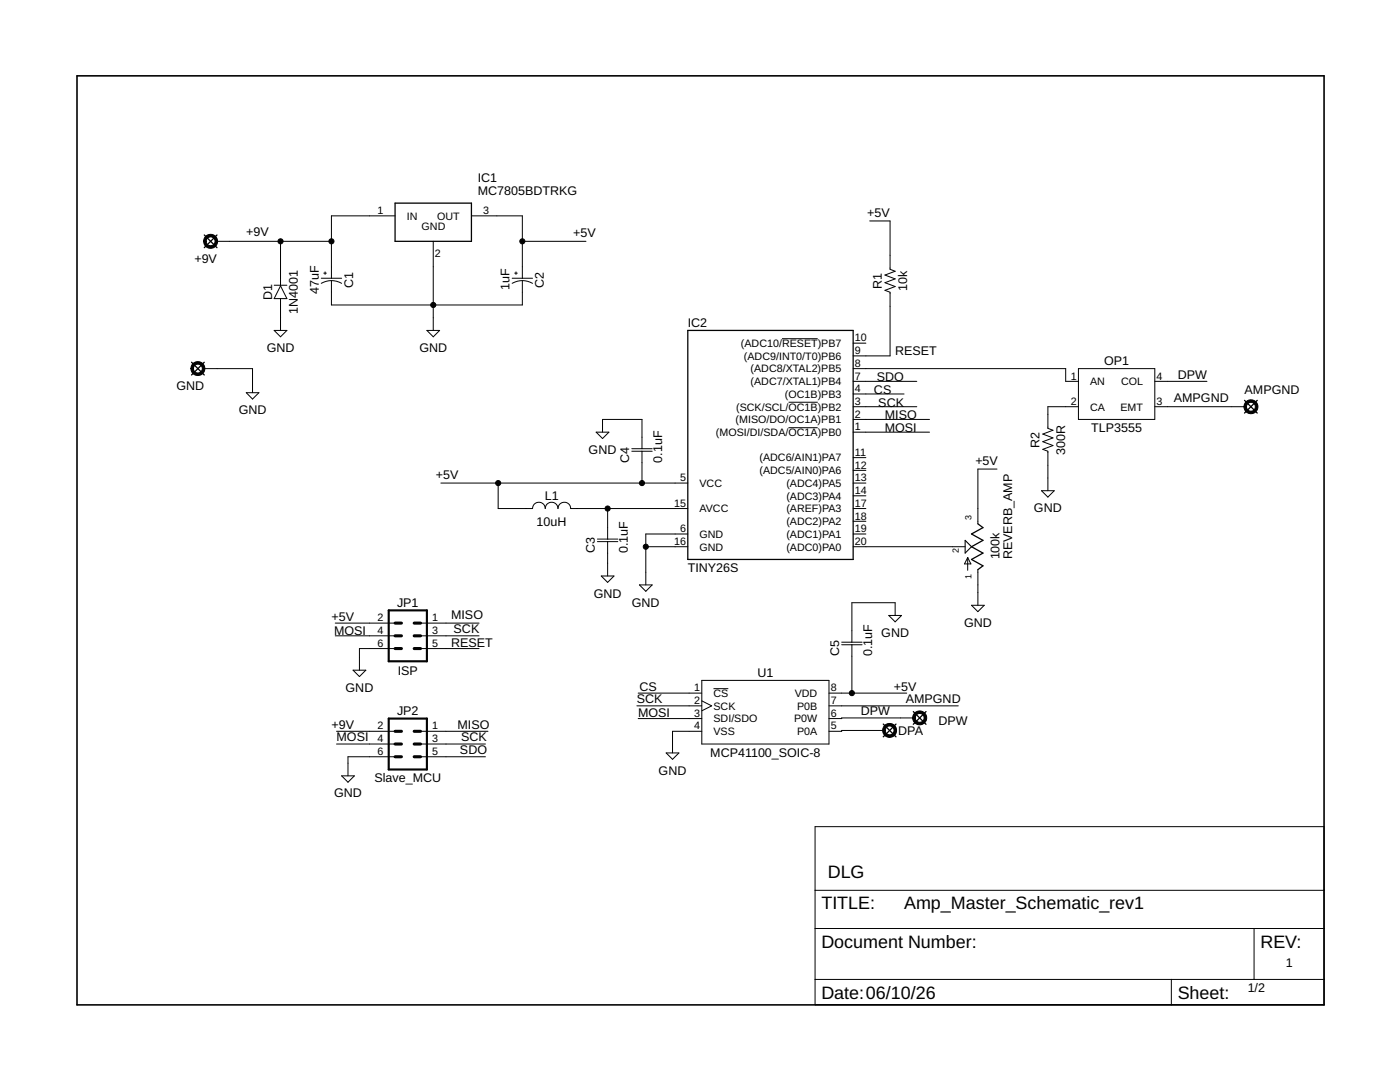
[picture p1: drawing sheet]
<svg xmlns="http://www.w3.org/2000/svg" width="279mm" height="216mm" viewBox="0 0 279 216" stroke-linecap="round" stroke-linejoin="round" font-family="sans-serif">
<g fill="none" stroke="#000" stroke-width=".2">
<path d="M43.3 48.2h22.8M54.7 56.9h2.6M56 57l1.3 2.6h-2.6zM56 48.2v8.8M56 59.6v6.3M64.1 56.5a4 4 0 0 1 4.1 0M64.1 55.5h4.1M64.6 54.5h.5M64.9 54.3v.5M66.1 56v4.9h38.1v-4.9M78.8 43.1h-12.7v12.4M86.5 48.2v17.7"/>
<path d="M94.1 43.1h10.1v12.4M102.2 56.5a4 4 0 0 1 4.1 0M102.2 55.5h4.1M102.7 54.5h.5M103 54.3v.5M104.2 48.2h12.7M173.6 44.1h4v9.6l1 .4-2 .8 2 .7-2 .8 2 .8-2 .7 1 .4v12.7h-7.3M40.8 73.6h9.6v4.8M49.1 78.4h2.6l-1.3 1.2zM54.7 65.9h2.6l-1.3 1.3zM85.2 65.9h2.5l-1.2 1.3zM156.1 67.6h7.1"/>
<path d="M170.3 76.1h12.7M170.3 73.6h42.4v2.5h2.5M170.3 78.6h10.1M170.3 68.5h2.5M215.2 73.6h15.3v10.1h-15.3zM230.5 76.1h10.4M88 96.4h49.3M99.4 96.4v5.1h6.9a1.27 1.27 0 0 1 1.2-1.3 1.27 1.27 0 0 1 1.3 1.3 1.27 1.27 0 0 1 1.3-1.3 1.27 1.27 0 0 1 1.3 1.3 1.27 1.27 0 0 1 1.2-1.3 1.27 1.27 0 0 1 1.3 1.3h23.4M119 86.2h2.5l-1.3 1.3zM120.2 86.2v-2.5h7.9v5.8M126.1 90h4.1M126.1 89.5h4.1"/>
<path d="M128.1 90v6.4M157.4 85.3h5.8M157.4 80.3h5.8M170.3 86.2h15.2M170.3 81.2h12.7M170.3 83.7h15.2M170.3 91.3h2.5M170.3 93.9h2.5M170.3 96.4h2.5M170.3 98.9h2.5M199 93.6h-3.8v10.9M207.9 97.9h2.5l-1.3 1.3z"/>
<path d="M215.2 81.2h-6.1v4.3l1 .4-2 .7 2 .8-2 .7 2 .8-2 .8 1 .3v7.9M230.5 81.2h17.9M119.2 108.1h4.1M119.2 107.6h4.1M120 114.9h2.5l-1.2 1.3zM121.3 101.5v6.1M121.3 108.1v6.8M127.6 116.7h2.6l-1.3 1.3zM128.9 109.1h8.4M137.3 106.6h-8.4v10.1M170.3 109.1h22.3M170.3 101.5h2.5"/>
<path d="M170.3 104h2.5M170.3 106.6h2.5M193.1 111.3v2.5M193.1 111.3l.7 1.2h-1.3zM195.2 113.7v7.1M66.9 124.3h11.9M66.9 126.9h11.9M70.5 133.7h2.5l-1.3 1.3zM78.8 129.4h-7.1v4.3M83.9 124.3h11.7M83.9 126.9h11.7M83.9 129.4h11.7"/>
<path d="M127.4 138.3h12.7M140.1 139.8l1.9 1-1.9 1M140.1 135.8h25.3v12.7h-25.3zM142.4 137.4h3M165.4 138.3h15.6M168 128.7h4M168 128.1h4M170 128.7v9.6M177.4 122.8h2.5l-1.3 1.3zM178.6 122.8v-2.5h-8.6v7.8M193.9 120.8h2.5l-1.2 1.2zM67.2 145.9h11.6"/>
<path d="M67.2 148.5h11.6M68.2 154.8h2.5l-1.3 1.3zM78.8 151h-9.4v3.8M83.9 145.9h13.5M83.9 148.5h13M83.9 151h13M127.1 140.8h13M127.4 143.4h12.7M132.9 150.2h2.6l-1.3 1.3zM140.1 145.9h-5.9v4.3M165.4 140.8h25.8M176.3 145.8h-8.3v.1h-2.6"/>
<path d="M182.3 143.3h-14.3v.1h-2.6M162.7 165h101.5v35.5h-101.5zM162.7 177.7h101.5M162.7 185.3h101.5M162.7 195.4h101.5M233.8 195.4v5.1M250.3 185.3v10.1"/>
</g>
<path d="M78.8 129.4h1.3M78.8 126.9h1.3M78.8 124.3h1.3M82.7 129.4h1.2M82.7 126.9h1.2M82.7 124.3h1.2M78.8 151h1.3M78.8 148.5h1.3M78.8 145.9h1.3M82.7 151h1.2M82.7 148.5h1.2M82.7 145.9h1.2" fill="none" stroke="#000" stroke-width=".61"/>
<path d="M77.6 121.8h7.6v10.2h-7.6zM77.6 143.4h7.6v10.1h-7.6z" fill="none" stroke="#000" stroke-width=".42"/>
<g fill="none" stroke="#000" stroke-width=".25">
<path d="M40.8 46.9l2.5 2.5M43.3 46.9l-2.5 2.5M78.8 40.5h15.3v7.7h-15.3zM38.2 72.3l2.6 2.5M40.8 72.3l-2.6 2.5M137.3 65.9h33v45.7h-33zM248.4 79.9l2.5 2.5M250.9 79.9l-2.5 2.5M195.2 104.5l1 .8-2.3 1.3 2.3 1.2-2.3 1.3 2.3 1.3-2.3 1.2 2.3 1.3-1 .8M176.3 144.5l2.5 2.5M178.8 144.5l-2.5 2.5M182.3 142l2.5 2.5"/>
<path d="M184.8 142l-2.5 2.5"/>
</g>
<path d="M192.6 107.8l1.3 1.3-1.3 1.3z" fill="none" stroke="#000" stroke-width=".21"/>
<g fill="#000" stroke="#000" stroke-width=".2">
<path d="M41 47.2a1.4 1.4 0 0 1 2.2 .2 1.4 1.4 0 0 1-.8 2.1 1.4 1.4 0 0 1-1.8-1.3h.3a1.14 1.14 0 0 1 1.7-1 1.14 1.14 0 0 1 .1 1.9 1.14 1.14 0 0 1-1.8-.7v-.2h-.3z" fill-rule="evenodd"/>
<path d="M41.3 47.3a1.14 1.14 0 0 1 1.7 .3 1.14 1.14 0 0 1-.7 1.6 1.14 1.14 0 0 1-1.4-1h.2a.9 .9 0 0 1 1.4-.8 .9 .9 0 0 1 .1 1.5 .9 .9 0 0 1-1.4-.5l-.1-.2h-.2z" fill-rule="evenodd"/>
<path d="M38.5 72.6a1.4 1.4 0 0 1 2.2 .2 1.4 1.4 0 0 1-.8 2.1 1.4 1.4 0 0 1-1.8-1.3h.3a1.14 1.14 0 0 1 1.6-1 1.14 1.14 0 0 1 .2 1.9 1.14 1.14 0 0 1-1.8-.7v-.2h-.3z" fill-rule="evenodd"/>
<path d="M38.7 72.7a1.14 1.14 0 0 1 1.8 .3 1.14 1.14 0 0 1-.7 1.6 1.14 1.14 0 0 1-1.4-1h.2a.89 .89 0 0 1 1.3-.8 .89 .89 0 0 1 .1 1.5 .89 .89 0 0 1-1.4-.5v-.2h-.2l.1-.7z" fill-rule="evenodd"/>
<path d="M248.6 80.2a1.4 1.4 0 0 1 2.3 .2 1.4 1.4 0 0 1-.9 2.1 1.4 1.4 0 0 1-1.8-1.3h.3a1.15 1.15 0 0 1 1.6-1.1 1.15 1.15 0 0 1 .3 1.9 1.15 1.15 0 0 1-1.9-.6v-.2h-.3z" fill-rule="evenodd"/>
<path d="M248.9 80.3a1.14 1.14 0 0 1 1.8 .4 1.14 1.14 0 0 1-.8 1.6 1.14 1.14 0 0 1-1.4-1.1h.3a.89 .89 0 0 1 1.2-.9 .89 .89 0 0 1 .2 1.5 .89 .89 0 0 1-1.4-.4v-.2h-.3z" fill-rule="evenodd"/>
<path d="M176.5 144.8a1.4 1.4 0 0 1 2.2 .2 1.4 1.4 0 0 1-.8 2.1 1.4 1.4 0 0 1-1.8-1.3h.3a1.14 1.14 0 0 1 1.6-1.1 1.14 1.14 0 0 1 .3 1.9 1.14 1.14 0 0 1-1.9-.6v-.2h-.3z" fill-rule="evenodd"/>
<path d="M176.8 144.9a1.15 1.15 0 0 1 1.8 .3 1.15 1.15 0 0 1-.8 1.6 1.15 1.15 0 0 1-1.4-1h.3a.88 .88 0 0 1 1.2-.9 .88 .88 0 0 1 .2 1.5 .88 .88 0 0 1-1.4-.4v-.2h-.3l.2-.7z" fill-rule="evenodd"/>
<path d="M182.5 142.3a1.4 1.4 0 0 1 2.2 .2 1.4 1.4 0 0 1-.8 2.1 1.4 1.4 0 0 1-1.8-1.3h.3a1.15 1.15 0 0 1 1.6-1.1 1.15 1.15 0 0 1 .3 1.9 1.15 1.15 0 0 1-1.9-.6v-.2h-.3z" fill-rule="evenodd"/>
<path d="M182.8 142.4a1.14 1.14 0 0 1 1.8 .3 1.14 1.14 0 0 1-.8 1.7 1.14 1.14 0 0 1-1.4-1.1h.2a.89 .89 0 0 1 1.3-.9 .89 .89 0 0 1 .2 1.5 .89 .89 0 0 1-1.4-.4l-.1-.2h-.2v-.4z" fill-rule="evenodd"/>
<circle cx="56" cy="48.2" r=".51"/>
<circle cx="66.1" cy="48.2" r=".51"/>
<circle cx="104.2" cy="48.2" r=".51"/>
<circle cx="86.5" cy="60.9" r=".51"/>
<circle cx="99.4" cy="96.4" r=".51"/>
<circle cx="128.1" cy="96.4" r=".51"/>
<circle cx="121.3" cy="101.5" r=".51"/>
<circle cx="128.9" cy="109.1" r=".51"/>
<circle cx="170" cy="138.3" r=".51"/>
</g>
<path d="M15.4 15.1h248.8v185.4h-248.8z" fill="none" stroke="#000" stroke-width=".32"/>
<g font-size="3.6">
<text x="165.2" y="175.1">DLG</text>
<text x="163.9" y="181.5">TITLE:</text>
<text x="180.4" y="181.5">Amp_Master_Schematic_rev1</text>
<text x="163.9" y="189.1">Document Number:</text>
<text x="251.5" y="189.1">REV:</text>
<text x="163.9" y="199.2">Date:06/10/26</text>
<text x="235" y="199.2">Sheet:</text>
</g>
<g font-size="2.5">
<text x="95.4" y="38.9">MC7805BDTRKG</text>
<text x="95.4" y="36.3">IC1</text>
<text x="49.1" y="47.1">+9V</text>
<text x="114.4" y="47.4">+5V</text>
<text x="173.1" y="43.3">+5V</text>
<text x="38.8" y="52.5">+9V</text>
<text x="54.3" y="59.9" transform="rotate(-90 54.3 59.9)">D1</text>
<text x="63.6" y="58.6" transform="rotate(-90 63.6 58.6)">47uF</text>
<text x="70.5" y="57.4" transform="rotate(-90 70.5 57.4)">C1</text>
<text x="101.7" y="57.9" transform="rotate(-90 101.7 57.9)">1uF</text>
<text x="108.6" y="57.4" transform="rotate(-90 108.6 57.4)">C2</text>
<text x="176" y="57.6" transform="rotate(-90 176 57.6)">R1</text>
<text x="181.1" y="58" transform="rotate(-90 181.1 58)">10k</text>
<text x="59.4" y="62.7" transform="rotate(-90 59.4 62.7)">1N4001</text>
<text x="137.3" y="65.2">IC2</text>
<text x="53.2" y="70.2">GND</text>
<text x="83.7" y="70.2">GND</text>
<text x="178.7" y="70.8">RESET</text>
<text x="35.2" y="77.9">GND</text>
<text x="175" y="76.1">SDO</text>
<text x="220.3" y="72.8">OP1</text>
<text x="235" y="75.6">DPW</text>
<text x="47.6" y="82.7">GND</text>
<text x="174.4" y="78.6">CS</text>
<text x="175.3" y="81.2">SCK</text>
<text x="176.6" y="83.7">MISO</text>
<text x="234.3" y="80.3">AMPGND</text>
<text x="248.4" y="78.6">AMPGND</text>
<text x="176.6" y="86.2">MOSI</text>
<text x="207.5" y="89.4" transform="rotate(-90 207.5 89.4)">R2</text>
<text x="217.8" y="86.2">TLP3555</text>
<text x="87" y="95.6">+5V</text>
<text x="117.5" y="90.6">GND</text>
<text x="125.6" y="92.3" transform="rotate(-90 125.6 92.3)">C4</text>
<text x="132.2" y="92.3" transform="rotate(-90 132.2 92.3)">0.1uF</text>
<text x="194.7" y="92.8">+5V</text>
<text x="212.6" y="90.7" transform="rotate(-90 212.6 90.7)">300R</text>
<text x="108.7" y="99.8">L1</text>
<text x="107.1" y="104.9">10uH</text>
<text x="206.4" y="102.2">GND</text>
<text x="118.7" y="110.4" transform="rotate(-90 118.7 110.4)">C3</text>
<text x="125.3" y="110.4" transform="rotate(-90 125.3 110.4)">0.1uF</text>
<text x="199.5" y="111.6" transform="rotate(-90 199.5 111.6)">100k</text>
<text x="202" y="111.6" transform="rotate(-90 202 111.6)">REVERB_AMP</text>
<text x="118.5" y="119.3">GND</text>
<text x="137.3" y="114.2">TINY26S</text>
<text x="66.2" y="123.8">+5V</text>
<text x="79.2" y="121">JP1</text>
<text x="90" y="123.6">MISO</text>
<text x="126.1" y="121">GND</text>
<text x="192.4" y="125.1">GND</text>
<text x="66.7" y="126.6">MOSI</text>
<text x="90" y="129.2">RESET</text>
<text x="90.5" y="126.4">SCK</text>
<text x="167.5" y="130.9" transform="rotate(-90 167.5 130.9)">C5</text>
<text x="174.1" y="130.9" transform="rotate(-90 174.1 130.9)">0.1uF</text>
<text x="175.9" y="127.1">GND</text>
<text x="79.4" y="134.7">ISP</text>
<text x="127.6" y="137.8">CS</text>
<text x="151.2" y="135">U1</text>
<text x="178.4" y="137.8">+5V</text>
<text x="69" y="138">GND</text>
<text x="79.2" y="142.6">JP2</text>
<text x="127.1" y="140.3">SCK</text>
<text x="127.4" y="143.1">MOSI</text>
<text x="171.8" y="142.7">DPW</text>
<text x="180.8" y="140.2">AMPGND</text>
<text x="66.2" y="145.4">+9V</text>
<text x="67.2" y="147.9">MOSI</text>
<text x="91.3" y="145.4">MISO</text>
<text x="92.1" y="147.9">SCK</text>
<text x="179.3" y="146.7">DPA</text>
<text x="187.3" y="144.7">DPW</text>
<text x="91.8" y="150.5">SDO</text>
<text x="131.4" y="154.6">GND</text>
<text x="141.7" y="151">MCP41100_SOIC-8</text>
<text x="66.7" y="159.1">GND</text>
<text x="74.7" y="156.1">Slave_MCU</text>
<text x="249" y="198">1/2</text>
<text x="256.6" y="192.9">1</text>
</g>
<g font-size="2.1">
<text x="75.3" y="42.7">1</text>
<text x="81.2" y="43.8">IN</text>
<text x="84.1" y="45.8">GND</text>
<text x="87.2" y="43.8">OUT</text>
<text x="96.4" y="42.7">3</text>
<text x="86.8" y="51.4">2</text>
<text x="147.9" y="69.2">(ADC10/RESET)PB7</text>
<text x="148.5" y="71.8">(ADC9/INT0/T0)PB6</text>
<text x="170.6" y="68.1">10</text>
<text x="170.6" y="70.6">9</text>
<text x="149.8" y="74.3">(ADC8/XTAL2)PB5</text>
<text x="149.8" y="76.8">(ADC7/XTAL1)PB4</text>
<text x="170.6" y="73.2">8</text>
<text x="170.6" y="75.7">7</text>
<text x="213.7" y="75.7">1</text>
<text x="217.6" y="76.8">AN</text>
<text x="223.7" y="76.8">COL</text>
<text x="230.8" y="75.7">4</text>
<text x="146.9" y="81.9">(SCK/SCL/OC1B)PB2</text>
<text x="156.7" y="79.4">(OC1B)PB3</text>
<text x="170.6" y="78.3">4</text>
<text x="170.6" y="80.8">3</text>
<text x="170.6" y="83.3">2</text>
<text x="213.7" y="80.8">2</text>
<text x="217.6" y="81.9">CA</text>
<text x="223.6" y="81.9">EMT</text>
<text x="230.8" y="80.8">3</text>
<text x="142.9" y="87">(MOSI/DI/SDA/OC1A)PB0</text>
<text x="146.8" y="84.5">(MISO/DO/OC1A)PB1</text>
<text x="170.6" y="85.9">1</text>
<text x="151.6" y="92.1">(ADC6/AIN1)PA7</text>
<text x="151.6" y="94.6">(ADC5/AIN0)PA6</text>
<text x="170.6" y="91">11</text>
<text x="170.6" y="93.5">12</text>
<text x="134.5" y="101.1">15</text>
<text x="135.7" y="96">5</text>
<text x="139.6" y="97.2">VCC</text>
<text x="156.9" y="97.2">(ADC4)PA5</text>
<text x="156.9" y="99.7">(ADC3)PA4</text>
<text x="170.6" y="96">13</text>
<text x="170.6" y="98.6">14</text>
<text x="170.6" y="101.1">17</text>
<text x="135.7" y="106.2">6</text>
<text x="139.6" y="107.3">GND</text>
<text x="139.6" y="102.2">AVCC</text>
<text x="156.9" y="102.2">(AREF)PA3</text>
<text x="156.9" y="104.8">(ADC2)PA2</text>
<text x="156.9" y="107.3">(ADC1)PA1</text>
<text x="170.6" y="103.7">18</text>
<text x="170.6" y="106.2">19</text>
<text x="134.5" y="108.7">16</text>
<text x="139.6" y="109.9">GND</text>
<text x="156.9" y="109.9">(ADC0)PA0</text>
<text x="170.6" y="108.7">20</text>
<text x="75.3" y="124">2</text>
<text x="86.3" y="124">1</text>
<text x="75.3" y="129.1">6</text>
<text x="75.3" y="126.5">4</text>
<text x="86.3" y="126.5">3</text>
<text x="86.3" y="129.1">5</text>
<text x="138.5" y="137.9">1</text>
<text x="165.8" y="137.9">8</text>
<text x="138.5" y="140.5">2</text>
<text x="138.5" y="143">3</text>
<text x="142.4" y="139.1">CS</text>
<text x="142.4" y="141.6">SCK</text>
<text x="158.6" y="139.1">VDD</text>
<text x="159.1" y="141.6">P0B</text>
<text x="165.8" y="140.5">7</text>
<text x="165.8" y="143">6</text>
<text x="75.3" y="148.1">4</text>
<text x="75.3" y="145.6">2</text>
<text x="86.3" y="145.6">1</text>
<text x="86.3" y="148.1">3</text>
<text x="138.5" y="145.6">4</text>
<text x="142.4" y="144.1">SDI/SDO</text>
<text x="142.4" y="146.7">VSS</text>
<text x="158.5" y="144.1">P0W</text>
<text x="159.1" y="146.7">P0A</text>
<text x="165.8" y="145.6">5</text>
<text x="75.3" y="150.6">6</text>
<text x="86.3" y="150.6">5</text>
</g>
<g font-size="1.8">
<text x="193.9" y="103.8" transform="rotate(-90 193.9 103.8)">3</text>
<text x="191.4" y="110.4" transform="rotate(-90 191.4 110.4)">2</text>
<text x="193.9" y="115.4" transform="rotate(-90 193.9 115.4)">1</text>
</g>
</svg>
